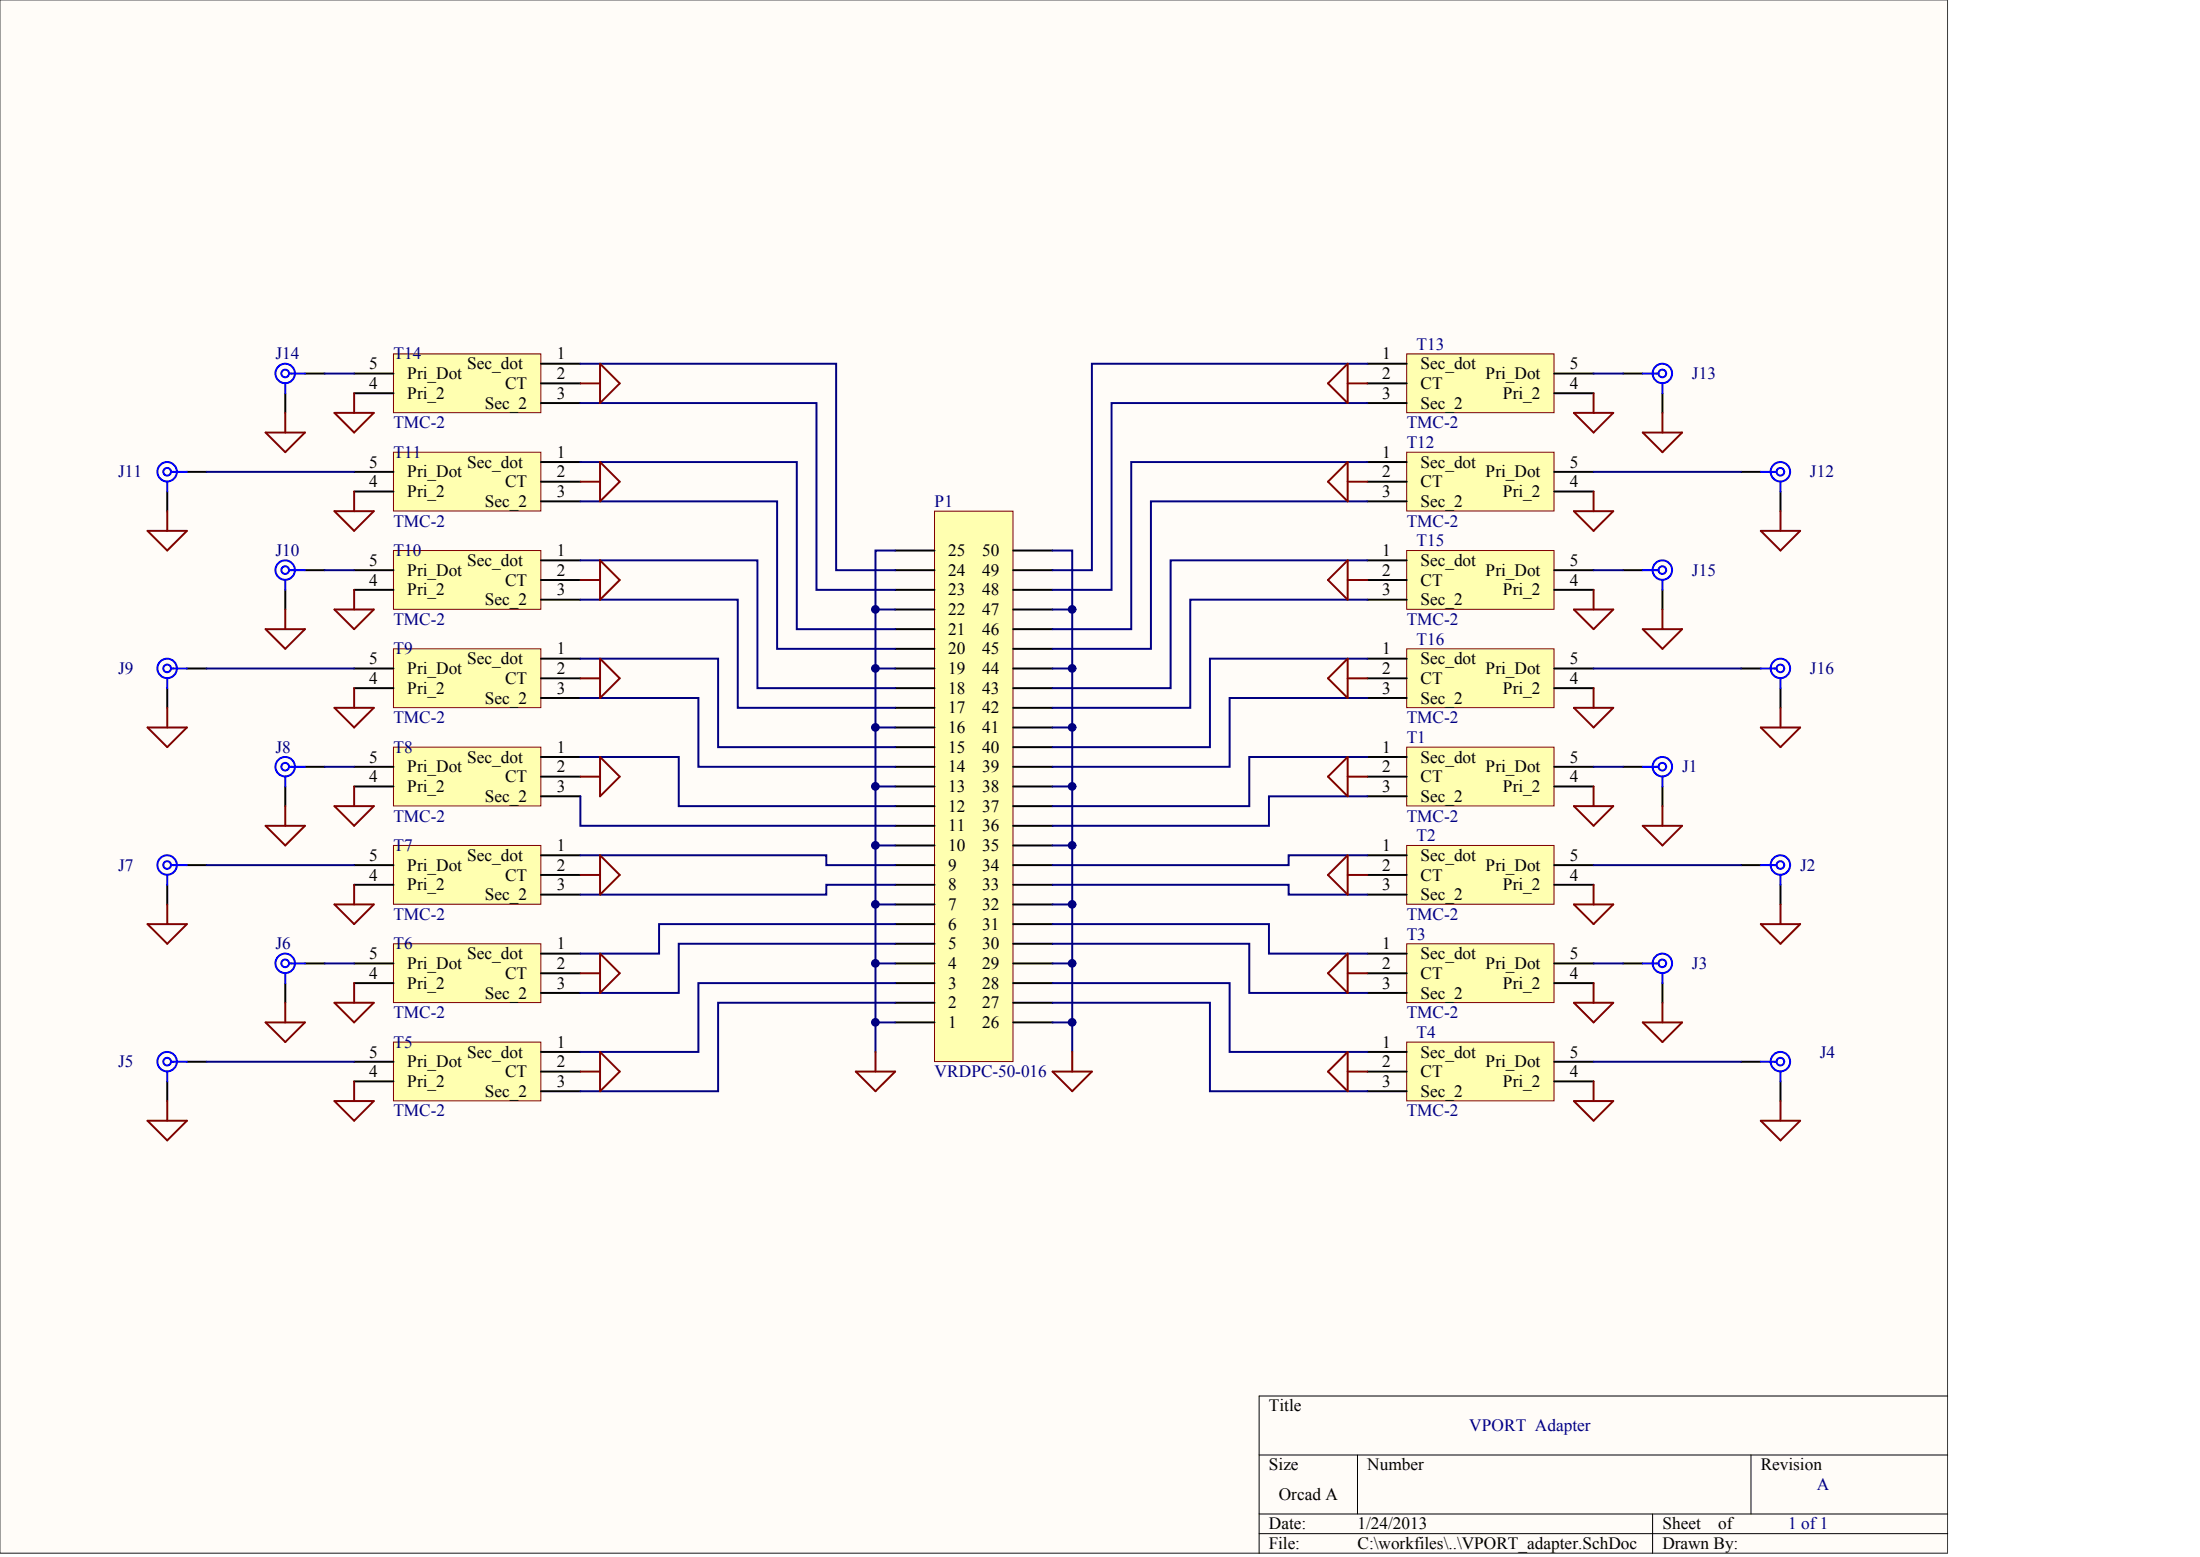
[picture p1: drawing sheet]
<svg xmlns="http://www.w3.org/2000/svg" width="840mm" height="594mm" viewBox="0 0 840 594" stroke-linecap="round" stroke-linejoin="round" font-family="sans-serif">
<path d="M0 0h743.3v592.6h-743.3z" fill="#fffcf8" stroke="#404040" stroke-width=".38"/>
<path d="M743.3 532.7h-262.8v60M480.5 555.2h262.8M518.1 555.2v22.5M668.2 555.2v22.5M480.5 577.7h262.8M630.7 577.7v15M480.5 585.2h262.8" fill="none" stroke="#000" stroke-width=".38"/>
<path d="M356.6 195h30v210h-30z" fill="#ffffb0" stroke="#800000" stroke-width=".38"/>
<g fill="none" stroke="#000" stroke-width=".75">
<path d="M108.9 150v7.5M116.4 142.5h7.5M63.8 187.5v7.5M71.3 180h7.5M116.4 217.6h7.5M341.6 217.6h15M341.6 210.1h15M386.7 217.6h15M386.7 210.1h15M108.9 225.1v7.5M341.6 232.6h15M341.6 225.1h15"/>
<path d="M386.7 232.6h15M386.7 225.1h15M71.3 255.1h7.5M341.6 255.1h15M341.6 247.6h15M341.6 240.1h15M386.7 255.1h15M386.7 247.6h15M386.7 240.1h15M63.8 262.6v7.5M341.6 277.6h15M341.6 270.1h15"/>
<path d="M341.6 262.6h15M386.7 277.6h15M386.7 270.1h15M386.7 262.6h15M341.6 292.6h15M341.6 285.1h15M386.7 292.6h15M386.7 285.1h15M341.6 315.1h15M341.6 307.6h15M341.6 300.1h15M386.7 315.1h15"/>
<path d="M386.7 307.6h15M386.7 300.1h15M341.6 337.6h15M341.6 330.1h15M341.6 322.6h15M386.7 337.6h15M386.7 330.1h15M386.7 322.6h15M341.6 352.6h15M341.6 345.1h15M386.7 352.6h15M386.7 345.1h15"/>
<path d="M341.6 375.1h15M341.6 367.6h15M341.6 360.1h15M386.7 375.1h15M386.7 367.6h15M386.7 360.1h15M341.6 390.1h15M341.6 382.6h15M386.7 390.1h15M386.7 382.6h15"/>
</g>
<g fill="none" stroke="#00f" stroke-width=".75">
<path d="M108.9 146.3v3.7M110.4 142.5h6M63.8 183.8v3.7M65.3 180h6M110.4 217.6h6M108.9 221.3v3.8M63.8 258.8v3.8M65.3 255.1h6"/>
<circle cx="108.8" cy="142.5" r="1.46"/>
<circle cx="108.8" cy="142.5" r="3.7"/>
<circle cx="63.8" cy="180" r="1.46"/>
<circle cx="63.8" cy="180" r="3.7"/>
<circle cx="108.8" cy="217.5" r="1.46"/>
<circle cx="108.8" cy="217.5" r="3.7"/>
<circle cx="63.8" cy="255" r="1.46"/>
<circle cx="63.8" cy="255" r="3.7"/>
</g>
<path d="M108.9 157.5v7.5M101.4 165h15l-7.5 7.5zM63.8 195v7.6M56.3 202.6h15l-7.5 7.5zM108.9 232.6v7.5M101.4 240.1h15l-7.5 7.5zM56.3 277.6h15l-7.5 7.5zM63.8 270.1v7.5" fill="none" stroke="#800000" stroke-width=".75"/>
<path d="M150.2 135h56.2v22.5h-56.2z" fill="#ffffb0" stroke="#800000" stroke-width=".38"/>
<path d="M206.5 138.8h15M135.2 142.5h15M135.2 150h15M206.5 153.8h15M206.5 146.3h15" fill="none" stroke="#000" stroke-width=".75"/>
<path d="M221.5 138.8h97.6v78.8h22.5M123.9 142.5h11.3M221.5 153.8h90.1v71.3h30" fill="none" stroke="#000080" stroke-width=".75"/>
<path d="M150.2 172.5h56.2v22.5h-56.2z" fill="#ffffb0" stroke="#800000" stroke-width=".38"/>
<path d="M206.5 176.3h15M135.2 180h15M135.2 187.5h15M206.5 191.3h15M206.5 183.8h15" fill="none" stroke="#000" stroke-width=".75"/>
<path d="M221.5 176.3h82.6v63.8h37.5M78.8 180h56.4M221.5 191.3h75.1v56.3h45" fill="none" stroke="#000080" stroke-width=".75"/>
<path d="M150.2 210.1h56.2v22.4h-56.2z" fill="#ffffb0" stroke="#800000" stroke-width=".38"/>
<path d="M135.2 217.6h15M206.5 213.8h15M135.2 225.1h15M206.5 228.8h15M206.5 221.3h15" fill="none" stroke="#000" stroke-width=".75"/>
<path d="M123.9 217.6h11.3" fill="none" stroke="#000080" stroke-width=".75"/>
<path d="M150.2 247.6h56.2v22.4h-56.2z" fill="#ffffb0" stroke="#800000" stroke-width=".38"/>
<g fill="none" stroke="#000" stroke-width=".75">
<path d="M135.2 255.1h15M206.5 251.3h15M206.5 258.8h15M135.2 262.6h15M206.5 266.3h15M116.4 292.6h7.5M108.9 300.1v7.5M63.8 337.6v7.5M71.3 330.1h7.5M108.9 375.1v7.5M116.4 367.6h7.5M63.8 412.6v7.5"/>
<path d="M71.3 405.1h7.5"/>
</g>
<path d="M221.5 213.8h67.6v48.8h52.5M221.5 228.8h60.1v41.3h60M78.8 255.1h56.4M221.5 251.3h52.6v33.8h67.5M221.5 266.3h45v26.3h75.1" fill="none" stroke="#000080" stroke-width=".75"/>
<g fill="none" stroke="#00f" stroke-width=".75">
<path d="M108.9 296.3v3.8M110.4 292.6h6M63.8 333.8v3.8M65.3 330.1h6M108.9 371.4v3.7M110.4 367.6h6M63.8 408.9v3.7M65.3 405.1h6"/>
<circle cx="108.8" cy="292.5" r="1.46"/>
<circle cx="108.8" cy="292.5" r="3.7"/>
<circle cx="63.8" cy="330.1" r="1.46"/>
<circle cx="63.8" cy="330.1" r="3.7"/>
<circle cx="108.8" cy="367.6" r="1.46"/>
<circle cx="108.8" cy="367.6" r="3.7"/>
<circle cx="63.8" cy="405.1" r="1.46"/>
<circle cx="63.8" cy="405.1" r="3.7"/>
</g>
<path d="M101.4 315.1h15l-7.5 7.5zM108.9 307.6v7.5M56.3 352.6h15l-7.5 7.5zM63.8 345.1v7.5M101.4 390.1h15l-7.5 7.5zM108.9 382.6v7.5M56.3 427.6h15l-7.5 7.5zM63.8 420.1v7.5" fill="none" stroke="#800000" stroke-width=".75"/>
<path d="M150.2 285.1h56.2v22.4h-56.2z" fill="#ffffb0" stroke="#800000" stroke-width=".38"/>
<path d="M135.2 292.6h15M206.5 288.8h15M206.5 296.3h15M135.2 300.1h15M206.5 303.8h15" fill="none" stroke="#000" stroke-width=".75"/>
<path d="M123.9 292.6h11.3" fill="none" stroke="#000080" stroke-width=".75"/>
<path d="M150.2 322.6h56.2v22.4h-56.2z" fill="#ffffb0" stroke="#800000" stroke-width=".38"/>
<path d="M135.2 330.1h15M135.2 337.6h15M206.5 326.3h15M206.5 333.8h15M206.5 341.3h15" fill="none" stroke="#000" stroke-width=".75"/>
<path d="M78.8 330.1h56.4" fill="none" stroke="#000080" stroke-width=".75"/>
<path d="M150.2 360.1h56.2v22.4h-56.2z" fill="#ffffb0" stroke="#800000" stroke-width=".38"/>
<path d="M135.2 367.6h15M135.2 375.1h15M206.5 363.9h15M206.5 378.9h15M206.5 371.4h15" fill="none" stroke="#000" stroke-width=".75"/>
<path d="M123.9 367.6h11.3" fill="none" stroke="#000080" stroke-width=".75"/>
<path d="M150.2 397.6h56.2v22.4h-56.2z" fill="#ffffb0" stroke="#800000" stroke-width=".38"/>
<g fill="none" stroke="#000" stroke-width=".75">
<path d="M619.4 142.5h7.5M634.5 150v7.5M664.5 180h7.5M679.5 187.5v7.5M619.4 217.6h7.5M634.5 225.1v7.5M664.5 255.1h7.5M679.5 262.6v7.5M135.2 405.1h15M135.2 412.6h15M206.5 401.4h15M206.5 416.4h15"/>
<path d="M206.5 408.9h15"/>
</g>
<g fill="none" stroke="#000080" stroke-width=".75">
<path d="M341.6 210.1h-7.5v191.3M334.1 232.6h7.5M334.1 255.1h7.5M334.1 277.6h7.5M221.5 288.8h37.5v18.8h82.6M334.1 300.1h7.5M334.1 322.6h7.5M334.1 345.1h7.5M334.1 367.6h7.5M341.6 360.1h-82.6v18.8h-37.5M341.6 375.1h-75.1v26.3h-45M334.1 390.1h7.5"/>
<path d="M341.6 382.6h-67.5v33.8h-52.6M78.8 405.1h56.4"/>
</g>
<g fill="none" stroke="#800000" stroke-width=".75">
<path d="M127.6 157.5h15.1l-7.5 7.5zM135.2 150v7.5M634.5 157.5v7.5M626.9 165h15.1l-7.5 7.5zM127.6 195h15.1l-7.5 7.6zM135.2 187.5v7.5M679.5 195v7.6M672 202.6h15l-7.5 7.5zM127.6 232.6h15.1l-7.5 7.5zM135.2 225.1v7.5M634.5 232.6v7.5M626.9 240.1h15.1l-7.5 7.5z"/>
<path d="M127.6 270.1h15.1l-7.5 7.5zM135.2 262.6v7.5M672 277.6h15l-7.5 7.5zM679.5 270.1v7.5M127.6 307.6h15.1l-7.5 7.5zM135.2 300.1v7.5M135.2 337.6v7.5M127.6 345.1h15.1l-7.5 7.5zM135.2 375.1v7.5M127.6 382.6h15.1l-7.5 7.5zM135.2 412.6v7.5M326.6 408.9h15l-7.5 7.5z"/>
<path d="M334.1 401.4v7.5M127.6 420.1h15.1l-7.5 7.5z"/>
</g>
<g fill="none" stroke="#00f" stroke-width=".75">
<path d="M626.9 142.5h6.1M634.5 146.3v3.7M672 180h6M679.5 183.8v3.7M626.9 217.6h6.1M634.5 221.3v3.8M672 255.1h6M679.5 258.8v3.8"/>
<circle cx="634.4" cy="142.5" r="1.46"/>
<circle cx="634.4" cy="142.5" r="3.7"/>
<circle cx="679.5" cy="180" r="1.46"/>
<circle cx="679.5" cy="180" r="3.7"/>
<circle cx="634.4" cy="217.5" r="1.46"/>
<circle cx="634.4" cy="217.5" r="3.7"/>
<circle cx="679.5" cy="255" r="1.46"/>
<circle cx="679.5" cy="255" r="3.7"/>
</g>
<path d="M536.8 135h56.3v22.5h-56.3z" fill="#ffffb0" stroke="#800000" stroke-width=".38"/>
<path d="M521.8 138.8h15M521.8 153.8h15M521.8 146.3h15M593.2 142.5h15M593.2 150h15" fill="none" stroke="#000" stroke-width=".75"/>
<path d="M521.8 138.8h-105.1v78.8h-15M521.8 153.8h-97.6v71.3h-22.5M608.2 142.5h11.2" fill="none" stroke="#000080" stroke-width=".75"/>
<path d="M536.8 172.5h56.3v22.5h-56.3z" fill="#ffffb0" stroke="#800000" stroke-width=".38"/>
<path d="M521.8 176.3h15M521.8 191.3h15M521.8 183.8h15M593.2 180h15M593.2 187.5h15" fill="none" stroke="#000" stroke-width=".75"/>
<path d="M521.8 176.3h-90.1v63.8h-30M521.8 191.3h-82.6v56.3h-37.5M608.2 180h56.3" fill="none" stroke="#000080" stroke-width=".75"/>
<path d="M536.8 210.1h56.3v22.4h-56.3z" fill="#ffffb0" stroke="#800000" stroke-width=".38"/>
<path d="M521.8 213.8h15M593.2 217.6h15M521.8 228.8h15M521.8 221.3h15M593.2 225.1h15" fill="none" stroke="#000" stroke-width=".75"/>
<path d="M608.2 217.6h11.2" fill="none" stroke="#000080" stroke-width=".75"/>
<path d="M536.8 247.6h56.3v22.4h-56.3z" fill="#ffffb0" stroke="#800000" stroke-width=".38"/>
<g fill="none" stroke="#000" stroke-width=".75">
<path d="M521.8 251.3h15M521.8 258.8h15M593.2 255.1h15M521.8 266.3h15M593.2 262.6h15M619.4 292.6h7.5M634.5 300.1v7.5M664.5 330.1h7.5M679.5 337.6v7.5M619.4 367.6h7.5M634.5 375.1v7.5M664.5 405.1h7.5"/>
<path d="M679.5 412.6v7.5"/>
</g>
<path d="M521.8 213.8h-75.1v48.8h-45M521.8 228.8h-67.5v41.3h-52.6M521.8 251.3h-60v33.8h-60.1M608.2 255.1h56.3M521.8 266.3h-52.5v26.3h-67.6" fill="none" stroke="#000080" stroke-width=".75"/>
<g fill="none" stroke="#00f" stroke-width=".75">
<path d="M626.9 292.6h6.1M634.5 296.3v3.8M672 330.1h6M679.5 333.8v3.8M626.9 367.6h6.1M634.5 371.4v3.7M672 405.1h6M679.5 408.9v3.7"/>
<circle cx="634.4" cy="292.5" r="1.46"/>
<circle cx="634.4" cy="292.5" r="3.7"/>
<circle cx="679.5" cy="330.1" r="1.46"/>
<circle cx="679.5" cy="330.1" r="3.7"/>
<circle cx="634.4" cy="367.6" r="1.46"/>
<circle cx="634.4" cy="367.6" r="3.7"/>
<circle cx="679.5" cy="405.1" r="1.46"/>
<circle cx="679.5" cy="405.1" r="3.7"/>
</g>
<path d="M626.9 315.1h15.1l-7.5 7.5zM634.5 307.6v7.5M672 352.6h15l-7.5 7.5zM679.5 345.1v7.5M626.9 390.1h15.1l-7.5 7.5zM634.5 382.6v7.5M672 427.6h15l-7.5 7.5zM679.5 420.1v7.5" fill="none" stroke="#800000" stroke-width=".75"/>
<path d="M536.8 285.1h56.3v22.4h-56.3z" fill="#ffffb0" stroke="#800000" stroke-width=".38"/>
<path d="M521.8 288.8h15M521.8 296.3h15M593.2 292.6h15M521.8 303.8h15M593.2 300.1h15" fill="none" stroke="#000" stroke-width=".75"/>
<path d="M608.2 292.6h11.2" fill="none" stroke="#000080" stroke-width=".75"/>
<path d="M536.8 322.6h56.3v22.4h-56.3z" fill="#ffffb0" stroke="#800000" stroke-width=".38"/>
<path d="M521.8 326.3h15M521.8 333.8h15M593.2 330.1h15M593.2 337.6h15M521.8 341.3h15" fill="none" stroke="#000" stroke-width=".75"/>
<path d="M608.2 330.1h56.3" fill="none" stroke="#000080" stroke-width=".75"/>
<path d="M536.8 360.1h56.3v22.4h-56.3z" fill="#ffffb0" stroke="#800000" stroke-width=".38"/>
<path d="M521.8 363.9h15M521.8 378.9h15M521.8 371.4h15M593.2 367.6h15M593.2 375.1h15" fill="none" stroke="#000" stroke-width=".75"/>
<path d="M608.2 367.6h11.2" fill="none" stroke="#000080" stroke-width=".75"/>
<path d="M536.8 397.6h56.3v22.4h-56.3z" fill="#ffffb0" stroke="#800000" stroke-width=".38"/>
<path d="M521.8 401.4h15M521.8 416.4h15M521.8 408.9h15M593.2 405.1h15M593.2 412.6h15" fill="none" stroke="#000" stroke-width=".75"/>
<g fill="none" stroke="#000080" stroke-width=".75">
<path d="M401.7 210.1h7.5v191.3M401.7 232.6h7.5M401.7 255.1h7.5M401.7 277.6h7.5M521.8 288.8h-45v18.8h-75.1M221.5 303.8v11.3h120.1M401.7 300.1h7.5M521.8 303.8h-37.5v11.3h-82.6M221.5 326.3h93.9v3.8h26.2M341.6 337.6h-26.2v3.7h-93.9M401.7 337.6h90.1v3.7h30M401.7 322.6h7.5"/>
<path d="M521.8 326.3h-30v3.8h-90.1M341.6 352.6h-90.1v11.3h-30M401.7 352.6h82.6v11.3h37.5M401.7 345.1h7.5M401.7 360.1h75.1v18.8h45M401.7 375.1h67.6v26.3h52.5M401.7 367.6h7.5M401.7 382.6h60.1v33.8h60M401.7 390.1h7.5M608.2 405.1h56.3"/>
</g>
<g fill="none" stroke="#800000" stroke-width=".75">
<path d="M229 138.8l7.5 7.5-7.5 7.5zM221.5 146.3h7.5M506.8 146.3l7.5-7.5v15zM514.3 146.3h7.5M600.7 157.5h15l-7.5 7.5zM608.2 150v7.5M229 176.3l7.5 7.5-7.5 7.5zM221.5 183.8h7.5M506.8 183.8l7.5-7.5v15zM514.3 183.8h7.5M600.7 195h15l-7.5 7.6zM608.2 187.5v7.5"/>
<path d="M229 213.8l7.5 7.5-7.5 7.5zM221.5 221.3h7.5M506.8 221.3l7.5-7.5v15zM514.3 221.3h7.5M600.7 232.6h15l-7.5 7.5zM608.2 225.1v7.5M221.5 258.8h7.5M229 251.3l7.5 7.5-7.5 7.5zM506.8 258.8l7.5-7.5v15zM514.3 258.8h7.5M600.7 270.1h15l-7.5 7.5zM608.2 262.6v7.5"/>
<path d="M221.5 296.3h7.5M229 288.8l7.5 7.5-7.5 7.5zM506.8 296.3l7.5-7.5v15zM514.3 296.3h7.5M600.7 307.6h15l-7.5 7.5zM608.2 300.1v7.5M221.5 333.8h7.5M229 326.3l7.5 7.5-7.5 7.5zM506.8 333.8l7.5-7.5v15zM514.3 333.8h7.5M608.2 337.6v7.5M600.7 345.1h15l-7.5 7.5z"/>
<path d="M221.5 371.4h7.5M229 363.9l7.5 7.5-7.5 7.5zM506.8 371.4l7.5-7.5v15zM514.3 371.4h7.5M608.2 375.1v7.5M600.7 382.6h15l-7.5 7.5zM221.5 408.9h7.5M229 401.4l7.5 7.5-7.5 7.5zM401.7 408.9h15l-7.5 7.5zM409.2 401.4v7.5M506.8 408.9l7.5-7.5v15zM514.3 408.9h7.5"/>
<path d="M608.2 412.6v7.5M600.7 420.1h15l-7.5 7.5z"/>
</g>
<g fill="#000080" stroke="#000080" stroke-width=".38">
<circle cx="334.1" cy="390.1" r="1.46"/>
<circle cx="334.1" cy="367.6" r="1.46"/>
<circle cx="334.1" cy="345.1" r="1.46"/>
<circle cx="334.1" cy="322.6" r="1.46"/>
<circle cx="334.1" cy="300" r="1.46"/>
<circle cx="334.1" cy="277.5" r="1.46"/>
<circle cx="334.1" cy="255" r="1.46"/>
<circle cx="334.1" cy="232.5" r="1.46"/>
<circle cx="409.2" cy="390.1" r="1.46"/>
<circle cx="409.2" cy="367.6" r="1.46"/>
<circle cx="409.2" cy="345.1" r="1.46"/>
<circle cx="409.2" cy="322.6" r="1.46"/>
<circle cx="409.2" cy="300" r="1.46"/>
<circle cx="409.2" cy="277.5" r="1.46"/>
<circle cx="409.2" cy="255" r="1.46"/>
<circle cx="409.2" cy="232.5" r="1.46"/>
</g>
<g font-size="6.6" fill="#000080">
<text x="105.1" y="137.2">J14</text>
<text x="150.2" y="137.2">T14</text>
<text x="540.6" y="133.4">T13</text>
<text x="645.7" y="144.7">J13</text>
<text x="150.2" y="163.4">TMC-2</text>
<text x="536.8" y="163.4">TMC-2</text>
<text x="536.8" y="170.9">T12</text>
<text x="150.2" y="174.7">T11</text>
<text x="45.1" y="182.2">J11</text>
<text x="690.8" y="182.2">J12</text>
<text x="356.6" y="193.4">P1</text>
<text x="150.2" y="200.9">TMC-2</text>
<text x="536.8" y="200.9">TMC-2</text>
<text x="540.6" y="208.4">T15</text>
<text x="105.1" y="212.2">J10</text>
<text x="150.2" y="212.2">T10</text>
<text x="645.7" y="219.7">J15</text>
<text x="150.2" y="238.4">TMC-2</text>
<text x="536.8" y="238.4">TMC-2</text>
<text x="540.6" y="245.9">T16</text>
<text x="150.2" y="249.7">T9</text>
<text x="45.1" y="257.2">J9</text>
<text x="690.8" y="257.2">J16</text>
<text x="150.2" y="276">TMC-2</text>
<text x="536.8" y="276">TMC-2</text>
<text x="105.1" y="287.2">J8</text>
<text x="150.2" y="287.2">T8</text>
<text x="536.8" y="283.5">T1</text>
<text x="642" y="294.7">J1</text>
<text x="150.2" y="313.5">TMC-2</text>
<text x="536.8" y="313.5">TMC-2</text>
<text x="540.6" y="321">T2</text>
<text x="150.2" y="324.7">T7</text>
<text x="45.1" y="332.2">J7</text>
<text x="687" y="332.2">J2</text>
<text x="150.2" y="351">TMC-2</text>
<text x="536.8" y="351">TMC-2</text>
<text x="536.8" y="358.5">T3</text>
<text x="105.1" y="362.2">J6</text>
<text x="150.2" y="362.2">T6</text>
<text x="645.7" y="369.7">J3</text>
<text x="150.2" y="388.5">TMC-2</text>
<text x="536.8" y="388.5">TMC-2</text>
<text x="540.6" y="396">T4</text>
<text x="150.2" y="399.7">T5</text>
<text x="45.1" y="407.2">J5</text>
<text x="694.5" y="403.5">J4</text>
<text x="356.6" y="411">VRDPC-50-016</text>
<text x="150.2" y="426">TMC-2</text>
<text x="536.8" y="426">TMC-2</text>
<text x="560.7" y="546">VPORT Adapter</text>
<text x="693.4" y="568.5">A</text>
<text x="682.4" y="583.6">1 of 1</text>
</g>
<g font-size="6.6">
<text x="212.5" y="137.2">1</text>
<text x="527.5" y="137.2">1</text>
<text x="140.9" y="140.9">5</text>
<text x="178.3" y="140.9">Sec_dot</text>
<text x="542.1" y="140.9">Sec_dot</text>
<text x="599.2" y="140.9">5</text>
<text x="140.9" y="148.4">4</text>
<text x="155.4" y="144.7">Pri_Dot</text>
<text x="192.7" y="148.4">CT</text>
<text x="212.5" y="144.7">2</text>
<text x="527.5" y="144.7">2</text>
<text x="542.1" y="148.4">CT</text>
<text x="567" y="144.7">Pri_Dot</text>
<text x="599.2" y="148.4">4</text>
<text x="155.4" y="152.2">Pri_2</text>
<text x="185.1" y="155.9">Sec_2</text>
<text x="212.5" y="152.2">3</text>
<text x="527.5" y="152.2">3</text>
<text x="542.1" y="155.9">Sec_2</text>
<text x="573.6" y="152.2">Pri_2</text>
<text x="140.9" y="178.4">5</text>
<text x="178.3" y="178.4">Sec_dot</text>
<text x="212.5" y="174.7">1</text>
<text x="527.5" y="174.7">1</text>
<text x="542.1" y="178.4">Sec_dot</text>
<text x="599.2" y="178.4">5</text>
<text x="140.9" y="185.9">4</text>
<text x="155.4" y="182.2">Pri_Dot</text>
<text x="192.7" y="185.9">CT</text>
<text x="212.5" y="182.2">2</text>
<text x="527.5" y="182.2">2</text>
<text x="542.1" y="185.9">CT</text>
<text x="567" y="182.2">Pri_Dot</text>
<text x="599.2" y="185.9">4</text>
<text x="155.4" y="189.7">Pri_2</text>
<text x="212.5" y="189.7">3</text>
<text x="527.5" y="189.7">3</text>
<text x="573.6" y="189.7">Pri_2</text>
<text x="185.1" y="193.4">Sec_2</text>
<text x="542.1" y="193.4">Sec_2</text>
<text x="140.9" y="215.9">5</text>
<text x="178.3" y="215.9">Sec_dot</text>
<text x="212.5" y="212.2">1</text>
<text x="361.9" y="212.2">25</text>
<text x="374.8" y="212.2">50</text>
<text x="527.5" y="212.2">1</text>
<text x="542.1" y="215.9">Sec_dot</text>
<text x="599.2" y="215.9">5</text>
<text x="155.4" y="219.7">Pri_Dot</text>
<text x="212.5" y="219.7">2</text>
<text x="361.9" y="219.7">24</text>
<text x="374.8" y="219.7">49</text>
<text x="527.5" y="219.7">2</text>
<text x="567" y="219.7">Pri_Dot</text>
<text x="140.9" y="223.4">4</text>
<text x="155.4" y="227.2">Pri_2</text>
<text x="192.7" y="223.4">CT</text>
<text x="212.5" y="227.2">3</text>
<text x="361.9" y="227.2">23</text>
<text x="374.8" y="227.2">48</text>
<text x="527.5" y="227.2">3</text>
<text x="542.1" y="223.4">CT</text>
<text x="573.6" y="227.2">Pri_2</text>
<text x="599.2" y="223.4">4</text>
<text x="185.1" y="230.9">Sec_2</text>
<text x="542.1" y="230.9">Sec_2</text>
<text x="361.9" y="234.7">22</text>
<text x="374.8" y="234.7">47</text>
<text x="361.9" y="242.2">21</text>
<text x="374.8" y="242.2">46</text>
<text x="212.5" y="249.7">1</text>
<text x="361.9" y="249.7">20</text>
<text x="374.8" y="249.7">45</text>
<text x="527.5" y="249.7">1</text>
<text x="140.9" y="253.4">5</text>
<text x="155.4" y="257.2">Pri_Dot</text>
<text x="178.3" y="253.4">Sec_dot</text>
<text x="212.5" y="257.2">2</text>
<text x="361.9" y="257.2">19</text>
<text x="374.8" y="257.2">44</text>
<text x="527.5" y="257.2">2</text>
<text x="542.1" y="253.4">Sec_dot</text>
<text x="567" y="257.2">Pri_Dot</text>
<text x="599.2" y="253.4">5</text>
<text x="140.9" y="261">4</text>
<text x="192.7" y="261">CT</text>
<text x="542.1" y="261">CT</text>
<text x="599.2" y="261">4</text>
<text x="155.4" y="264.7">Pri_2</text>
<text x="185.1" y="268.5">Sec_2</text>
<text x="212.5" y="264.7">3</text>
<text x="361.9" y="264.7">18</text>
<text x="374.8" y="264.7">43</text>
<text x="527.5" y="264.7">3</text>
<text x="542.1" y="268.5">Sec_2</text>
<text x="573.6" y="264.7">Pri_2</text>
<text x="361.9" y="272.2">17</text>
<text x="374.8" y="272.2">42</text>
<text x="361.9" y="279.7">16</text>
<text x="374.8" y="279.7">41</text>
<text x="212.5" y="287.2">1</text>
<text x="361.9" y="287.2">15</text>
<text x="374.8" y="287.2">40</text>
<text x="527.5" y="287.2">1</text>
<text x="140.9" y="291">5</text>
<text x="178.3" y="291">Sec_dot</text>
<text x="542.1" y="291">Sec_dot</text>
<text x="599.2" y="291">5</text>
<text x="140.9" y="298.5">4</text>
<text x="155.4" y="294.7">Pri_Dot</text>
<text x="192.7" y="298.5">CT</text>
<text x="212.5" y="294.7">2</text>
<text x="361.9" y="294.7">14</text>
<text x="374.8" y="294.7">39</text>
<text x="527.5" y="294.7">2</text>
<text x="542.1" y="298.5">CT</text>
<text x="567" y="294.7">Pri_Dot</text>
<text x="599.2" y="298.5">4</text>
<text x="155.4" y="302.2">Pri_2</text>
<text x="185.1" y="306">Sec_2</text>
<text x="212.5" y="302.2">3</text>
<text x="361.9" y="302.2">13</text>
<text x="374.8" y="302.2">38</text>
<text x="527.5" y="302.2">3</text>
<text x="542.1" y="306">Sec_2</text>
<text x="573.6" y="302.2">Pri_2</text>
<text x="361.9" y="309.7">12</text>
<text x="374.8" y="309.7">37</text>
<text x="361.9" y="317.2">11</text>
<text x="374.8" y="317.2">36</text>
<text x="140.9" y="328.5">5</text>
<text x="178.3" y="328.5">Sec_dot</text>
<text x="212.5" y="324.7">1</text>
<text x="361.9" y="324.7">10</text>
<text x="374.8" y="324.7">35</text>
<text x="527.5" y="324.7">1</text>
<text x="542.1" y="328.5">Sec_dot</text>
<text x="599.2" y="328.5">5</text>
<text x="140.9" y="336">4</text>
<text x="155.4" y="332.2">Pri_Dot</text>
<text x="192.7" y="336">CT</text>
<text x="212.5" y="332.2">2</text>
<text x="361.9" y="332.2">9</text>
<text x="374.8" y="332.2">34</text>
<text x="527.5" y="332.2">2</text>
<text x="542.1" y="336">CT</text>
<text x="567" y="332.2">Pri_Dot</text>
<text x="599.2" y="336">4</text>
<text x="155.4" y="339.7">Pri_2</text>
<text x="212.5" y="339.7">3</text>
<text x="361.9" y="339.7">8</text>
<text x="374.8" y="339.7">33</text>
<text x="527.5" y="339.7">3</text>
<text x="573.6" y="339.7">Pri_2</text>
<text x="185.1" y="343.5">Sec_2</text>
<text x="361.9" y="347.2">7</text>
<text x="374.8" y="347.2">32</text>
<text x="542.1" y="343.5">Sec_2</text>
<text x="361.9" y="354.7">6</text>
<text x="374.8" y="354.7">31</text>
<text x="140.9" y="366">5</text>
<text x="178.3" y="366">Sec_dot</text>
<text x="212.5" y="362.2">1</text>
<text x="361.9" y="362.2">5</text>
<text x="374.8" y="362.2">30</text>
<text x="527.5" y="362.2">1</text>
<text x="542.1" y="366">Sec_dot</text>
<text x="599.2" y="366">5</text>
<text x="155.4" y="369.7">Pri_Dot</text>
<text x="212.5" y="369.7">2</text>
<text x="361.9" y="369.7">4</text>
<text x="374.8" y="369.7">29</text>
<text x="527.5" y="369.7">2</text>
<text x="567" y="369.7">Pri_Dot</text>
<text x="140.9" y="373.5">4</text>
<text x="155.4" y="377.2">Pri_2</text>
<text x="192.7" y="373.5">CT</text>
<text x="212.5" y="377.2">3</text>
<text x="361.9" y="377.2">3</text>
<text x="374.8" y="377.2">28</text>
<text x="527.5" y="377.2">3</text>
<text x="542.1" y="373.5">CT</text>
<text x="573.6" y="377.2">Pri_2</text>
<text x="599.2" y="373.5">4</text>
<text x="185.1" y="381">Sec_2</text>
<text x="542.1" y="381">Sec_2</text>
<text x="361.9" y="384.7">2</text>
<text x="374.8" y="384.7">27</text>
<text x="361.9" y="392.2">1</text>
<text x="374.8" y="392.2">26</text>
<text x="212.5" y="399.7">1</text>
<text x="527.5" y="399.7">1</text>
<text x="140.9" y="403.5">5</text>
<text x="155.4" y="407.2">Pri_Dot</text>
<text x="178.3" y="403.5">Sec_dot</text>
<text x="212.5" y="407.2">2</text>
<text x="527.5" y="407.2">2</text>
<text x="542.1" y="403.5">Sec_dot</text>
<text x="567" y="407.2">Pri_Dot</text>
<text x="599.2" y="403.5">5</text>
<text x="140.9" y="411">4</text>
<text x="192.7" y="411">CT</text>
<text x="542.1" y="411">CT</text>
<text x="599.2" y="411">4</text>
<text x="155.4" y="414.7">Pri_2</text>
<text x="185.1" y="418.5">Sec_2</text>
<text x="212.5" y="414.7">3</text>
<text x="527.5" y="414.7">3</text>
<text x="542.1" y="418.5">Sec_2</text>
<text x="573.6" y="414.7">Pri_2</text>
<text x="484.3" y="538.5">Title</text>
<text x="484.3" y="561">Size</text>
<text x="521.8" y="561">Number</text>
<text x="672" y="561">Revision</text>
<text x="488" y="572.3">Orcad A</text>
<text x="484.3" y="583.6">Date:</text>
<text x="518.1" y="583.6">1/24/2013</text>
<text x="634.5" y="583.6">Sheet</text>
<text x="655.7" y="583.6">of</text>
<text x="484.3" y="591.1">File:</text>
<text x="518.1" y="591.1">C:\workfiles\..\VPORT_adapter.SchDoc</text>
<text x="634.5" y="591.1">Drawn By:</text>
</g>
</svg>
